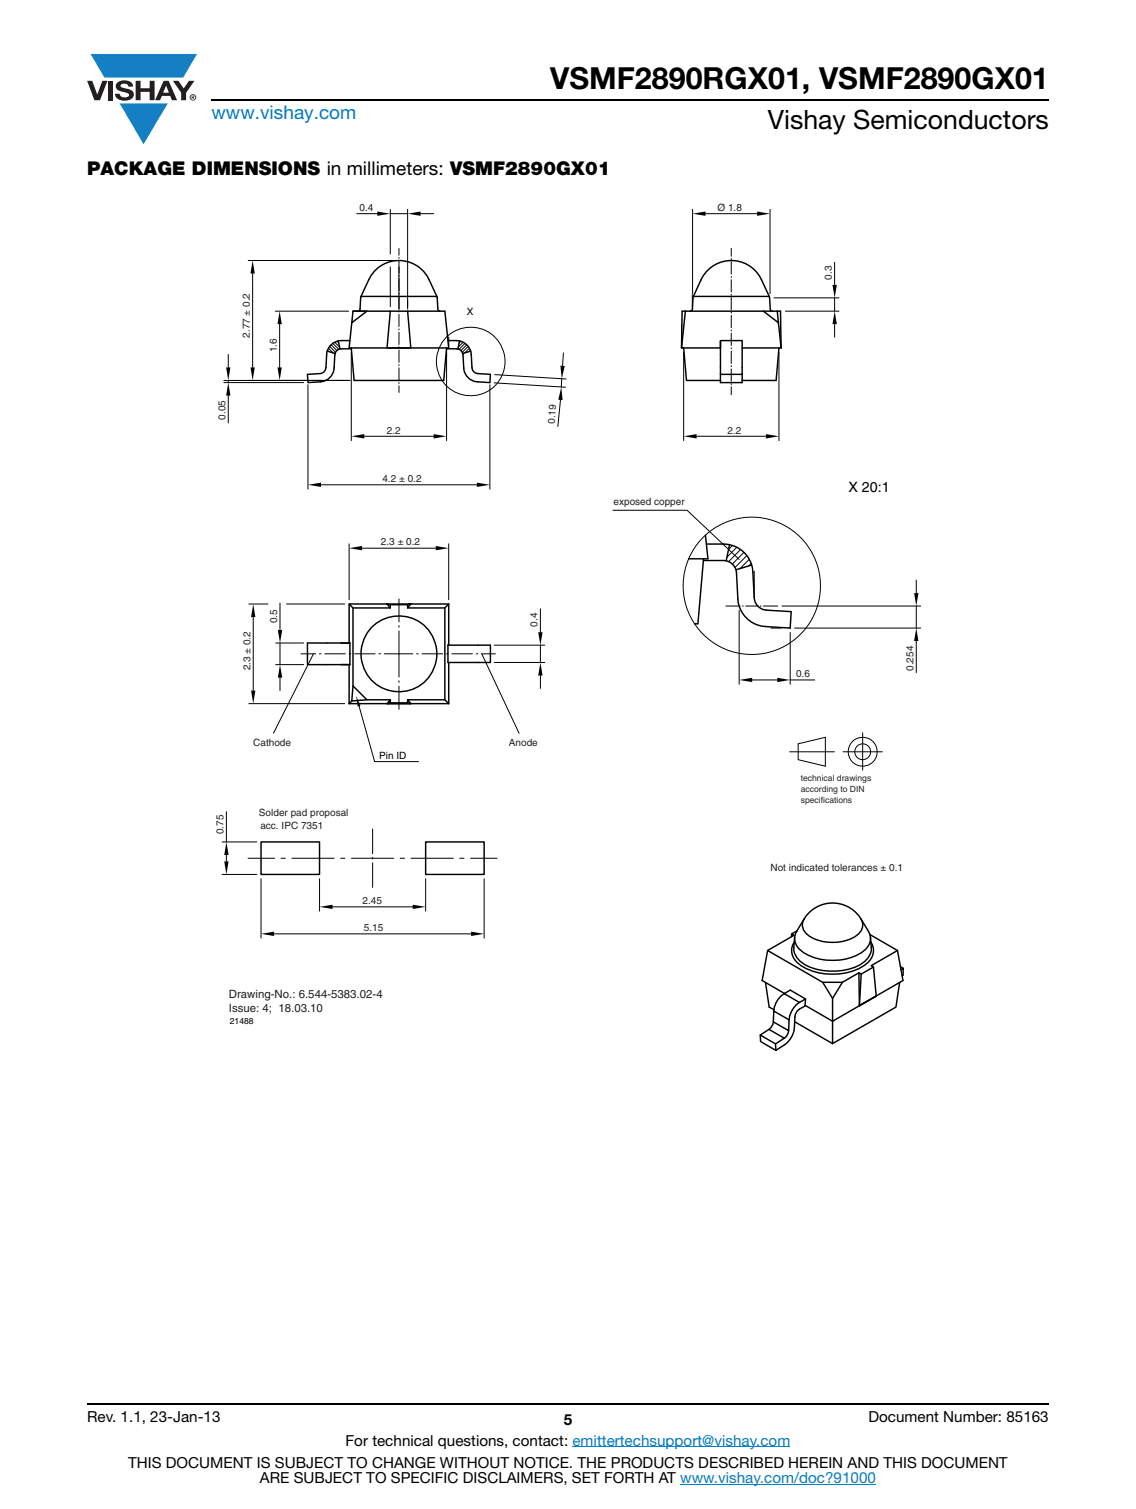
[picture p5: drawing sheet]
<svg xmlns="http://www.w3.org/2000/svg" width="210mm" height="279mm" viewBox="0 0 210 279" stroke-linecap="round" stroke-linejoin="round" font-family="sans-serif">
<g fill="#147fc3">
<path d="M16.8 10h19.7l-2.6 4.3h-1.1h-13.5z"/>
<path d="M22.2 19.2h8.9l-4.5 7.5z"/>
</g>
<g fill="#231f20">
<path d="M16.1 15h1l.9 2.5 .9-2.5h1l-1.4 3.6h-1z"/>
<path d="M20 15h.9v3.6h-.9z"/>
<path d="M21.8 15.3a2.1 2.1 0 0 1 2.7 .3l.1 .4h-.8a.79 .79 0 0 0-.7-.5 .79 .79 0 0 0-.8 .4l.2 .3 1 .2a1.08 1.08 0 0 1 1.3 1 1.08 1.08 0 0 1-1.1 1.2 1.73 1.73 0 0 1-2.4-1.2h.9a.96 .96 0 0 0 .8 .6 .96 .96 0 0 0 .9-.4 1.31 1.31 0 0 0-1.2-.6 1.03 1.03 0 0 1-1.1-.6 1.03 1.03 0 0 1 .2-1.1z"/>
<path d="M25.1 15h.9v1.3h1.7v-1.3h.9v3.6h-.9v-1.6h-1.7v1.6h-.9z"/>
<path d="M32 15h1l1 1.4 1-1.4h1l-1.6 2.2v1.4h-.9v-1.4z"/>
<path d="M30.7 15.9l.6 1.3h-1.1zM30.3 15l-1.6 3.6h.9l.4-.8h1.5l.3 .8h1l-1.6-3.6z"/>
<path d="M35.3 18a.46 .46 0 0 1 .9 0 .46 .46 0 0 1-.9 0zM35.1 18a.6 .6 0 0 0 1.2 0 .6 .6 0 0 0-1.2 0z"/>
<path d="M35.6 17.8h.2v.2h-.2zM35.5 17.7v.7h.1v-.3l.4 .3-.2-.3 .2-.2-.1-.2z"/>
</g>
<path d="M39.1 18.6h155M16.1 260h178" fill="none" stroke="#000" stroke-width=".36"/>
<path d="M106 267.9h40.3M125.9 274.8h36.3" fill="none" stroke="#007ec4" stroke-width=".19"/>
<path d="M39.8 37.4h130.6v157.2h-130.6z" fill="#fff"/>
<g fill="none" stroke="#000" stroke-width=".19">
<path d="M66 39.6h3.8M72.2 39.6h3.2M72.2 38.8v8.2M75.4 38.8v18.4M77.8 39.6h2.5M128.2 38.8v15.6M130.6 39.6h9.5M142.5 38.8v15.6M45.9 48.2h27.1M46.8 50.6v17.4M51 57.6h13.5M72.2 49.4v7.4"/>
<path d="M73.8 46v1.2M73.8 47.7v.2M73.8 48.3v9M73.8 57.6v.2M73.8 58.2v2.3M128.1 54.5v2.3M135.3 46v1.5M135.3 47.9v.2M135.3 48.5v2.3M135.3 51.2v.2M135.3 51.8v2.3M135.3 54.5v.2"/>
<path d="M135.3 55.1v2.3M135.3 57.8v.2M135.3 58.4v2.3M143.2 55.2h12.1M145.4 57.6h9.9M154.5 48.6v4.2M154.5 55.2v2.4M41.4 70.4h23.3M41.4 70.8h14.8M42.2 65.6v2.4M42.2 70.4v.4M42.2 73.3v5"/>
<path d="M51.8 60v8M57 71.2v19.4M60.6 64.9l.2 .2M60.8 64.5l.8 .8M61 64.1l1.1 1.1M61.3 63.8l1 1.1M61.6 63.6l1.1 1.1M61.9 63.4l1 .9M62.3 63.2l.4 .4M65 65.2v16.4M73.8 60.9v.2M73.8 61.5v2.3"/>
<path d="M73.8 64.2v.2M73.8 64.8v2.3M73.8 67.5v.2M73.8 68.1v2.3M73.8 70.8v.2M73.8 71.4v1.3M82.7 64.4v17.2M83.1 62.4v1.6M85.3 63.2l-.3 .4M85.7 63.4l-.9 .9M86.1 63.6l-1.1 1.1M86.4 63.8l-1.1 1.1"/>
<path d="M86.7 64.1l-1.1 1.1M86.9 64.5l-.9 .8M87.1 64.9l-.3 .2M90.7 71.2v19.4M91.5 70.9l13.2 .8M91.6 69.4l13.2 .8M103.7 74l-.5 5M104 70.1l-.1 1.5M104.3 65.3l-.2 2.4M126.1 60.1v4.3M126.5 65.2v16.4M135.3 61.1v.2"/>
<path d="M135.3 61.7v2.3M135.3 64.4v.2M135.3 65v2.3M135.3 67.7v.2M135.3 68.3v2.3M135.3 71v.2M135.3 71.6v1.5M144.2 65.2v16.4M154.5 60v2.4M59.4 89.8h28.9M67.4 80.8h12.9M113.4 94.5h13.8l9.6 9.1"/>
<path d="M128.9 80.8h12.9M46.1 111.8h3.5M46.9 114.3v13.6M51 119.1h5.2M51.8 111.7v4.9M51.8 119.1v4M53 111.8h10.8M64.6 100.7v10.3M67 101.5h13.7M73.8 110.9v4.2M73.8 115.8v.3M73.8 116.8v8.5"/>
<path d="M83.1 100.7v10.3M91.5 119.5h9.3M100 112.7v4.4M100 119.5v3.2M134.3 112.2h2.7M135.6 101l-.7 .7M136.4 101.3l-1.8 1.9M136.8 113v13.7M137.1 101.7l-2.2 2.3M137.4 112.2h.2M137.7 102.3l-2.1 2.1M138 112.2h2.3"/>
<path d="M138.2 102.9l-2.2 2.2M138.7 103.6l-1.7 1.7M139 104.3l-.4 .5M139.6 105.8v4.9M140.7 112.2h.2M141.3 112.2h2.6M142.7 116.3h1.9M144.7 112.2h25.7M146.3 117.1v9.6M147.1 116.3h23.3M169.6 107.4v2.4M169.6 112.2v4.1"/>
<path d="M169.6 118.7v5.8M46.1 130.3h17.7M51 123.1h5.2M51.8 125.5v2.4M55.7 121.1h2.7M58 121.1l-7.4 14.7M59.1 121.1h.3M60.1 121.1h3.8M64.6 121.1h.3M65.6 121.1h3.8M66.5 130.8l2.8 10.2h8.2M70.1 121.1h.3"/>
<path d="M71.1 121.1h5.3M73.8 126.1v.3M73.8 127.1v4.2M77.1 121.1h.3M78.1 121.1h3.8M82.6 121.1h.3M83.6 121.1h3.8M88.1 121.1h.3M89.1 121.1h2.6M89.2 121.1l6.9 14.7M91.5 122.7h9.3M100 125.1v2.4"/>
<path d="M139.2 125.9h4.7M146.2 139.2h8.2M146.3 125.9h4.5M147.7 137.7l5.1-1.2v5.4l-5.1-1.2zM156 139.2h7.3M159.7 135.7v6.9M41.1 155.9h6.4M41.9 150.3v5.6M41.9 158.3v1.2M45.9 158.9h4.9M52 158.9h.8M54 158.9h7.8"/>
<path d="M63 158.9h.9M65 158.9h7.9M69 153.5v4.6M69 158.7v.4M69 159.7v4.6M74.1 158.9h.8M76.1 158.9h7.8M85.1 158.9h.8M87.1 158.9h4.9M41.1 161.9h6.4M48.3 162.7v11M50.7 172.9h36.5"/>
<path d="M59.1 162.7v6M61.6 167.9h14.8M78.8 162.7v6M89.6 162.7v11"/>
<circle cx="87.1" cy="66.9" r="6.4"/>
<circle cx="139.1" cy="108.5" r="12.7"/>
<circle cx="159.7" cy="139.2" r="2.68"/>
<circle cx="159.7" cy="139.2" r="1.47"/>
</g>
<g fill="#000">
<path d="M69.8 39.2l2.4 .4-2.4 .4zM75.4 39.6l2.4-.4v.8zM128.2 39.6l2.4-.4v.8zM140.1 39.2l2.4 .4-2.4 .4zM46.8 48.2l.4 2.4h-.8zM154.1 52.8h.8l-.4 2.4zM41.9 68h.7l-.3 2.4zM42.3 70.8l.3 2.5h-.7zM46.4 68h.8l-.4 2.4zM51.8 57.6l.4 2.4h-.8zM51.4 68h.8l-.4 2.4zM103.9 71.6l.2 2.5-.8-.1z"/>
<path d="M103.7 67.7l.8 .1-.5 2.3zM154.5 57.6l.4 2.4h-.8zM57 89.8l2.4-.4v.8zM65 80.8l2.4-.4v.8zM80.3 80.4l2.4 .4-2.4 .4zM88.3 89.4l2.4 .4-2.4 .4zM126.5 80.8l2.4-.4v.8zM141.8 80.4l2.4 .4-2.4 .4zM46.9 111.8l.4 2.5h-.8zM51.4 116.6h.8l-.4 2.5zM64.6 101.5l2.4-.4v.8zM80.7 101.1l2.3 .4-2.3 .4z"/>
<path d="M99.6 117.1h.8l-.4 2.4zM169.2 109.8h.8l-.4 2.4zM169.6 116.3l.4 2.4h-.8zM46.5 127.9h.8l-.4 2.4zM51.8 123.1l.4 2.4h-.8zM65.9 128.8l.8 1.9-.5 .1zM100 122.7l.4 2.4h-.8zM136.8 125.9l2.4-.4v.8zM143.9 125.5l2.4 .4-2.4 .4zM41.5 159.5h.8l-.4 2.4zM41.9 155.9l.4 2.4h-.8zM48.3 172.9l2.4-.4v.8z"/>
<path d="M59.1 167.9l2.5-.4v.8zM76.4 167.5l2.4 .4-2.4 .4zM87.2 172.5l2.4 .4-2.4 .4z"/>
</g>
<g fill="none" stroke="#000" stroke-width=".27">
<path d="M65.1 59.8l-.5 4.6M66.8 54.9h14M66.8 54.9a11.6 11.6 0 0 1 3.2-5.3 6.2 6.2 0 0 1 9.4 2.2l1.4 3.1M66.8 54.9l-.2 2.3-.1 .3-.3 .1M67.9 57.6l-2.8 2.2 .2-2.2h17l.7 6.8h-18.4M72.2 57.6l-.6 6.8M75.4 57.6l.6 6.8M80.8 54.9l.2 2.3 .2 .3 .2 .1M126.9 57.6l-.8 6.8h7.2M128.3 54.9h14.1M128.3 54.9a11.4 11.4 0 0 1 3.2-5.3 6.2 6.2 0 0 1 9.5 2.2l1.4 3.1M128.3 54.9l-.1 2.3-.2 .3-.2 .1"/>
<path d="M141.3 57.6l2.8 2.2-.2-2.2M142.4 54.9l.2 2.3 .1 .3 .3 .1M144.1 59.8l.5 4.6M60.6 65l1.4 .4M62.6 63.1l.3 1.5M64.8 63.1a4.2 4.2 0 0 0-3.5 .7 2.66 2.66 0 0 0-.8 1.8l-.2 2.4a1.2 1.2 0 0 1-1.1 1.2l-2.3 .1 .1 1.5a5.7 5.7 0 0 0 3.6-.6 2.69 2.69 0 0 0 1.2-2.1l.2-2.4a1.22 1.22 0 0 1 1.2-1.1h1.8M82.7 64.4l-.6 6h-16.6l-.5-6M82.9 63.1a4.2 4.2 0 0 1 3.5 .7 2.69 2.69 0 0 1 .8 1.8l.2 2.4a1.17 1.17 0 0 0 1.1 1.2l2.3 .1-.1 1.5a5.7 5.7 0 0 1-3.7-.6 2.72 2.72 0 0 1-1.2-2.1l-.1-2.4a1.22 1.22 0 0 0-1.2-1.1h-1.9M85 63.1l-.3 1.5M87.1 65l-1.4 .4M126.1 64.4h.1M126.5 64.4l.6 6h6.2"/>
<path d="M133.3 64.4h.1M133.3 63.2v1.2M133.3 63.2h.1M133.3 63.1h4.1v7.7h-4.1zM133.3 69.3h4.1M137.4 70.4h6.2M137.4 64.4h7.2M144.2 64.4l-.6 6M144.6 64.4l-.1-6.8h-18.3l-.1 6.8M130.6 99.1l.4 4.4h-3.5M63.2 119.1h1.6v4h-7.9v-4h7.9M64.6 111.8v7.3"/>
<path d="M71.6 111.8h-7l.7 .8M71.6 111.8l.6 .8M71.6 111.8h4.4l-.6 .2M71.6 111.8l.6 .2M82.9 119.5h7.9v3.2h-7.9zM83.1 111.8l-.8 .8M83.1 111.8h-7.1l-.6 .8M83.1 111.8v7.7M130.2 103.5l-1 12h-.7M130.7 100.7a11.2 11.2 0 0 1 5.3 .5 5.4 5.4 0 0 1 3.3 4.7l.3 4.8a2.42 2.42 0 0 0 2.3 2.3l4.5 .2-.2 3.1-4.5-.3a5.4 5.4 0 0 1-5.1-5.1l-.3-4.8a2.42 2.42 0 0 0-2.4-2.3h-3.7M135 100.9l-.6 2.9M139.1 104.6l-2.9 .9"/>
<path d="M64.6 123.1v7.2M64.6 130.3h18.5M65.3 127l-.2 2.8-.5 .5M67.9 129.6l-2.8 .2M71.6 130.3l.6-.1h3.2l.6 .1zM72.2 129.6h-4.3l-2.6-2.6v-14.4h6.9v-.6h3.2v.6h6.9v17h-6.9v.6M72.2 130.2v-.6l-.6 .7M75.4 129.6l.6 .7M82.3 129.6l.8 .7M83.1 122.7v7.6M48.3 155.9h10.8v6h-10.8zM78.8 155.9h10.8v6h-10.8z"/>
<path d="M142.1 176l-1 5.5 4.1 2.4M146.5 172.9v.5M147 174.4a2.95 2.95 0 0 0 .9 4.1 11.3 11.3 0 0 0 12.4 0 2.95 2.95 0 0 0 .9-4.1M147.1 173.6a4 4 0 0 0 1.6 4.8 11.2 11.2 0 0 0 10.8 0 3.4 3.4 0 0 0 1.8-2.9l-.2-1.9M147.5 172.4l-1 .5 .4 .3-4.8 2.8 10.2 5.9h3.6l3.1-1.8M148.8 170.2l-1.3 2.2a2.74 2.74 0 0 0 1 3.8 10.5 10.5 0 0 0 11.2 0 2.74 2.74 0 0 0 1-3.8l-1.3-2.2M148.8 170.2a6.2 6.2 0 0 1 10.6 0M148.8 170.2a2.33 2.33 0 0 0 1.2 3.3 8.4 8.4 0 0 0 8.8-.5 2.18 2.18 0 0 0 .6-2.8M161 173l5.1 3-4.9 2.8 .5 .3M166.1 176l1 5.5-13 7.6M166.7 179l.5 .3M166.8 179.5l.4-.2-.1 1.3-.1 .1"/>
<path d="M140.7 191.6l.1 1.2 2.8 1.7M140.7 191.6l1.6-1 2.9 1.6-1.7 1.1zM141.7 181.9l.7 4.6 .8 .5M143.1 189.2l-.2 .8-.6 .6M143.2 187.2l2.8 1.6v2l-2.9-1.6zM145.1 184a4.2 4.2 0 0 0-1.9 3.2M146 190.8l-.3 .8-.5 .6M147.1 189.2l7 4M148 185.6a4.4 4.4 0 0 0-2 3.2M149.1 185l-1.1 .6-2.9-1.6 1.2-.7 2.8 1.7-.1 1.1 5.1 3M149.1 186.2a3.2 3.2 0 0 0-1.7 1.3l-.3 .8a6.9 6.9 0 0 1-.4 3.3l-.5 .9a6.9 6.9 0 0 1-2.6 2l-.1-1.2M152.3 181.9l1.8 3v4.2"/>
<path d="M154.1 189.1v4.1M155.9 181.9l-1.8 3M159.4 180.4l-.4-.3 .1 6.1 3.1-1.8M159.4 180.4l2.3-1.3 .5 5.3-3.1 1.8zM166.5 181.9l-.7 4.6-11.7 6.7"/>
<circle cx="73.8" cy="121.1" r="7"/>
</g>
<text font-size="5.6" x="101.8" y="16.4">VSMF2890RGX01, VSMF2890GX01</text>
<text font-size="4.9" x="142.1" y="24">Vishay Semiconductors</text>
<text font-size="3.5" fill="#007ec4" x="39.1" y="21.9">www.vishay.com</text>
<text font-size="3.5" x="16.1" y="32.3">PACKAGE DIMENSIONS in millimeters: VSMF2890GX01</text>
<g font-size="2.8">
<text x="16.1" y="263.3">Rev. 1.1, 23-Jan-13</text>
<text x="104.3" y="263.8">5</text>
<text x="160.7" y="263.3">Document Number: 85163</text>
<text x="64" y="267.7">For technical questions, contact: emittertechsupport@vishay.com</text>
<text x="23.7" y="271.7">THIS DOCUMENT IS SUBJECT TO CHANGE WITHOUT NOTICE. THE PRODUCTS DESCRIBED HEREIN AND THIS DOCUMENT</text>
<text x="48.1" y="274.6">ARE SUBJECT TO SPECIFIC DISCLAIMERS, SET FORTH AT www.vishay.com/doc?91000</text>
</g>
<text font-size="2.6" x="157" y="91.2">X 20:1</text>
<g font-size="2.1" fill="#231f20">
<text x="42.4" y="184.8">Drawing-No.: 6.544-5383.02-4</text>
<text x="42.4" y="187.3">Issue: 4; 18.03.10</text>
</g>
<g font-size="1.9" fill="#231f20">
<text x="66.5" y="39.1">0.4</text>
<text x="132.8" y="39">Ø 1.8</text>
<text x="154" y="51.8" transform="rotate(-90 154 51.8)">0.3</text>
<text x="46.2" y="62.5" transform="rotate(-90 46.2 62.5)">2.77 ± 0.2</text>
<text x="51.3" y="65.2" transform="rotate(-90 51.3 65.2)">1.6</text>
<text x="41.7" y="77.7" transform="rotate(-90 41.7 77.7)">0.05</text>
<text x="71.6" y="80.3">2.2</text>
<text x="102.7" y="78.5" transform="rotate(-87 102.7 78.5)">0.19</text>
<text x="134.7" y="80.3">2.2</text>
<text x="70.8" y="89.3">4.2 ± 0.2</text>
<text x="113.6" y="93.6">exposed copper</text>
<text x="70.5" y="101">2.3 ± 0.2</text>
<text x="51.3" y="115.4" transform="rotate(-90 51.3 115.4)">0.5</text>
<text x="99.5" y="116" transform="rotate(-90 99.5 116)">0.4</text>
<text x="46.4" y="124.1" transform="rotate(-90 46.4 124.1)">2.3 ± 0.2</text>
<text x="147.3" y="125.4">0.6</text>
<text x="169.1" y="124.2" transform="rotate(-90 169.1 124.2)">0.254</text>
<text x="46.9" y="138.1">Cathode</text>
<text x="94.2" y="138.1">Anode</text>
<text x="41.4" y="154.4" transform="rotate(-90 41.4 154.4)">0.75</text>
<text x="47.9" y="151.2">Solder pad proposal</text>
<text x="48.2" y="153.5">acc. IPC 7351</text>
<text x="142.6" y="161.2">Not indicated tolerances ± 0.1</text>
<text x="67.1" y="167.4">2.45</text>
<text x="67.3" y="172.4">5.15</text>
</g>
<g font-size="1.9">
<text x="86.4" y="58.4">X</text>
<text x="70.2" y="140.5">Pin ID</text>
</g>
<g font-size="1.6" fill="#231f20">
<text x="148.2" y="148.6">specifications</text>
<text x="148.2" y="146.6">according to DIN</text>
<text x="148.2" y="144.6">technical drawings</text>
</g>
<text font-size="1.6" x="42.5" y="189.5">21488</text>
</svg>
